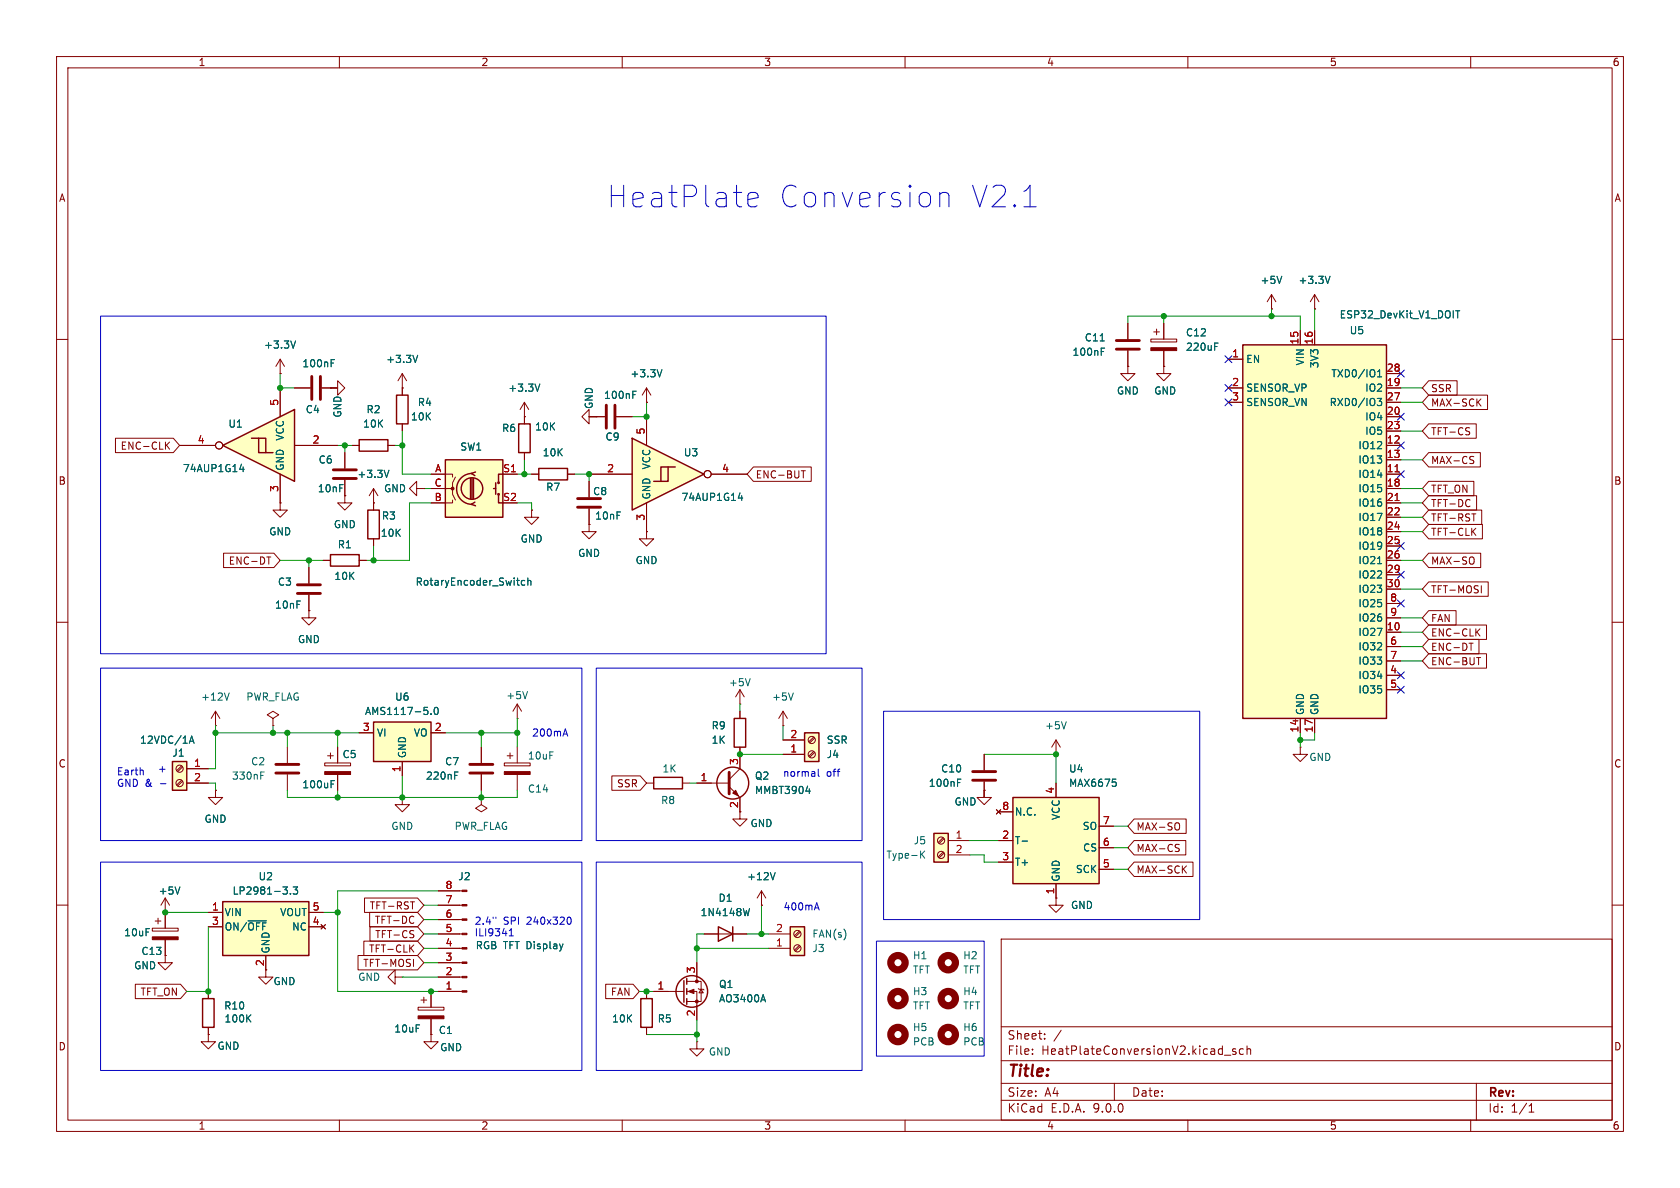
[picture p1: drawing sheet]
<svg xmlns="http://www.w3.org/2000/svg" width="297mm" height="210mm" viewBox="0 0 297 210" stroke-linecap="round" stroke-linejoin="round" font-family="sans-serif">
<g fill="none" stroke="#840000" stroke-width=".18">
<path d="M10 10h277v190h-277zM12 12h273v186h-273zM60 10v2M110 10v2M160 10v2M210 10v2M260 10v2M10 60h2M285 60h2M10 110h2M285 110h2M10 160h2"/>
<path d="M177 166h108v32h-108zM285 160h2M60 198v2M110 198v2M160 198v2M177 194.5h108M177 191.5h108M177 187.5h108M177 181.5h108M182.5 186.3v.1M182.5 185.5v.1M184.7 183.6v.1"/>
<path d="M184.7 182.8v.1M187.6 182.1l-1.3 2M197 191.5v3M210 198v2M216.5 186.5h1.1M218.5 185.5l-.4-.1-.2 .2 .1 .2 .5 .2v.3h-.6M219.8 185.5l-.4-.1-.3 .3v.4l.1 .2h.6M220.5 185.5l.2-.1 .3 .1 .1 .9M220.5 184.9v1.5M260 198v2M261 191.5v6.5M270.3 196.6h.9"/>
<path d="M270.3 195.5l.4-.4v1.5"/>
</g>
<path d="M179.1 141h15.2v15.2h-15.2z" fill="#ffffc2"/>
<path d="M115.6 137.4h5v2h-5zM129.8 127h2v5.1h-2zM179.1 141h15.2v15.2h-15.2z" fill="none" stroke="#840000" stroke-width=".25"/>
<g fill="none" stroke="#840000" stroke-width=".18">
<path d="M54.6 108v1.2h-1.3l1.3 1.3 1.3-1.3h-1.3M54.6 108h.1M54.6 100.3v2.8M54.6 105.2v2.8M50.8 132.1v2.8M50.8 136.9v2.8M57.4 134.9h4.6v.5h-4.6zM57.9 133.6h1M58.4 133.1v1M59.7 132.1v2.8M59.7 136.9v2.8M85.1 132.1v2.8"/>
<path d="M85.1 136.9v2.8M91.4 127h.1M91.4 124.5l-.7 1.2M91.4 124.5l.8 1.2M91.4 124.5v2.5M114.3 138.4h1.3M120.6 138.4h1.3M130.8 125.7v1.3M130.8 132.1v1.3M186.7 133.4h.1M186.7 130.8v2.6M186.7 138.4v2.6"/>
<path d="M186.7 130.8l-.8 1.3M186.7 130.8l.8 1.3M229.9 132.1v1.3h1.2l-1.2 1.2-1.3-1.2h1.3M229.9 132.1h.1M85.1 141v1.2l1 .7-1 .6-1-.6 1-.7M85.1 141h.1M134.6 157.5l-.7 1.3M134.6 157.5l.8 1.3M134.6 157.5v2.5M176.1 143.1l.8 .8M176.5 143.5h2.6M176.5 148.6h2.6"/>
<path d="M176.5 152.4h2.6M176.9 143.1l-.8 .8M186.7 158.8v1.2h1.3l-1.3 1.3-1.3-1.3h1.3M186.7 158.8h.1M186.7 156.2v2.6M194.3 146.1h2.5M194.3 149.9h2.5M194.3 153.7h2.5M134.6 160h.1"/>
</g>
<path d="M46.1 137.1h.4M46.1 136.5h.6M58.5 138.6h.5M58.5 138h.6M80.4 137.1h.4M80.4 136.5h.6M93.3 122.2l-.5 1.3M188.5 127.6l-.4 1.2M196.7 137.7h.6M197.1 138.2l.2 .3v.3l-.2 .2M137 154.2l-.4 1.3M180.7 148.7h1" fill="none" stroke="#006464" stroke-width=".18"/>
<g fill="none" stroke="#840000" stroke-width="1.3">
<circle cx="158.7" cy="170.2" r="1.27"/>
<circle cx="158.7" cy="176.5" r="1.27"/>
<circle cx="167.6" cy="176.5" r="1.27"/>
<circle cx="167.6" cy="170.2" r="1.27"/>
<circle cx="158.7" cy="182.9" r="1.27"/>
<circle cx="167.6" cy="182.9" r="1.27"/>
</g>
<path d="M57.4 136.4h4.6v.5h-4.6z" fill="#840000" stroke="#840000" stroke-width=".18"/>
<path d="M52.6 103.4h4M52.6 104.9h4M48.8 135.1h4M48.8 136.7h4M83.1 135.1h4M83.1 136.7h4" fill="none" stroke="#840000" stroke-width=".51"/>
<path d="M66 127.6h10.2v7h-10.2z" fill="#ffffc2"/>
<path d="M66 127.6h10.2v7h-10.2z" fill="none" stroke="#840000" stroke-width=".25"/>
<path d="M199.4 57.2v2.7M199.4 64.8v1.2h1.3l-1.3 1.3-1.3-1.3h1.3M199.4 64.8h.1M199.4 62v2.8M63.5 129.5h2.5M71.1 134.6v2.6M76.2 129.5h2.5" fill="none" stroke="#840000" stroke-width=".18"/>
<path d="M194.5 60.3h.7M194.7 62.1h.4M194.7 61.5h.6M76.2 126.2v.1M76.9 125.1l.1-.1a.68 .68 0 0 1 .5 .7 .68 .68 0 0 1-.5 .6 .84 .84 0 0 1-.1-1.2z" fill="none" stroke="#006464" stroke-width=".18"/>
<path d="M197.4 60.2h4M197.4 61.7h4" fill="none" stroke="#840000" stroke-width=".51"/>
<path d="M165.1 147.3h2.5v5.1h-2.5z" fill="#ffffc2"/>
<path d="M165.1 147.3h2.5v5.1h-2.5z" fill="none" stroke="#840000" stroke-width=".25"/>
<g fill="none" stroke="#840000" stroke-width=".18">
<path d="M203.5 59.9h4.5v.6h-4.5zM204 58.7h1M204.5 58.2v1M205.7 57.2v2.7M49.5 66h.1M49.5 63.5l-.7 1.3M49.5 63.5l.8 1.3M49.5 63.5v2.5M105.4 73.7h-1.3v1.2l-1.2-1.2 1.2-1.3v1.3h2.8M105.4 73.7h.1M109 73.7h2.8M114.3 71.1h.1"/>
<path d="M114.3 68.6l.8 1.3M114.3 68.6l-.8 1.3M114.3 68.6v2.5M205.7 64.8v1.2h1.3l-1.3 1.3-1.2-1.3h1.2M205.7 64.8h.1M205.7 62v2.8M49.5 88.9v1.3h-1.2l1.2 1.2 1.3-1.2h-1.3M49.5 88.9h.1M94 90.2v1.2h1.2l-1.2 1.3-1.3-1.3h1.3M94 90.2h.1M104.1 85.1v2.8M104.1 89.9v2.8"/>
<path d="M130.8 124.5h.1M130.8 121.9l-.8 1.3M130.8 121.9l.8 1.3M130.8 121.9v2.6M138.4 128.3h.1M138.4 125.7l-.7 1.3M138.4 125.7l.8 1.3M138.4 125.7v2.6M174 138.2v2.8h-1.3l1.3 1.2 1.3-1.2h-1.3v-1.3M174 139.7h.1M174 133.4v2.7M130.8 143.5v1.3h1.3l-1.3 1.3-1.3-1.3h1.3"/>
<path d="M166.7 148.1l-.8 .8M166.7 150.6l-.8 .9M166.9 148.3l-.9 .8M166.9 150.8l-.9 .8M167.6 148.6h3.8M167.6 151.1h3.8"/>
<circle cx="166.4" cy="151.1" r=".63"/>
<circle cx="166.4" cy="148.6" r=".63"/>
</g>
<path d="M52.3 60.3l-.5 1.2M111.9 69.8h.4M111.9 69.2h.6M117 65.3l-.4 1.3M214.7 61.3h.5M214.7 60.7h.6M132.6 120l-.4 1.2M140.2 122.5l-.4 1.3M169.3 138.3h.4M169.3 137.7h.6M162.9 151l.6 .7M163.5 150.4l-.7 .8" fill="none" stroke="#006464" stroke-width=".18"/>
<path d="M107.2 71.6v4.1M108.7 71.6v4.1M102.1 88.1h4.1M102.1 89.7h4.1M172 136.4h4M172 137.9h4" fill="none" stroke="#840000" stroke-width=".51"/>
<path d="M203.5 61.5h4.5v.5h-4.5z" fill="#840000" stroke="#840000" stroke-width=".18"/>
<path d="M139.7 163.8h2.5v5.1h-2.5z" fill="#ffffc2"/>
<path d="M139.7 163.8h2.5v5.1h-2.5z" fill="none" stroke="#840000" stroke-width=".25"/>
<g fill="none" stroke="#840000" stroke-width=".18">
<path d="M135.9 167.6h3.8M135.9 165.1h3.8M141.3 167.1l-.9 .9M141.3 164.6l-.9 .8M141.5 167.3l-.9 .8M141.5 164.8l-.9 .8"/>
<circle cx="141" cy="167.6" r=".63"/>
<circle cx="141" cy="165.1" r=".63"/>
</g>
<path d="M39.4 78.7l12.7-6.3v12.7z" fill="#ffffc2"/>
<path d="M39.4 78.7l12.7-6.3v12.7zM44.4 77.5h2.6v2.5M45.7 77.5v2.5h2.6M91.7 74.9h2v5.1h-2z" fill="none" stroke="#840000" stroke-width=".25"/>
<g fill="none" stroke="#840000" stroke-width=".18">
<path d="M31.7 78.7h6.4M49.5 68.6v5.1M52.1 78.7h7.6M92.7 73.7v1.2M49.5 83.8v5.1M92.7 80v1.3M104.1 92.7v1.3h-1.2l1.2 1.3 1.3-1.3h-1.3M104.1 92.7h.1M38.1 128.3h.1M38.1 125.7l-.8 1.3M38.1 125.7l.8 1.3M38.1 125.7v2.6"/>
<circle cx="38.7" cy="78.7" r=".63"/>
</g>
<path d="M42.4 83h.8M43 82.5v.9M40.5 122.5l-.4 1.3" fill="none" stroke="#006464" stroke-width=".18"/>
<path d="M219.7 61h25.4v66h-25.4z" fill="#ffffc2"/>
<path d="M219.7 61h25.4v66h-25.4zM95.2 82.8h5.1v2h-5.1z" fill="none" stroke="#840000" stroke-width=".25"/>
<g fill="none" stroke="#840000" stroke-width=".18">
<path d="M229.9 58.4v2.6M232.4 58.4v2.6M217.2 63.5h2.5M217.2 68.6h2.5M217.2 71.1h2.5M245.1 68.6h2.5M245.1 71.1h2.5M245.1 66h2.5M245.1 73.7h2.5M245.1 76.2h2.5M245.1 78.7h2.5M94 83.8h1.2"/>
<path d="M100.3 83.8h1.3M245.1 81.3h2.5M245.1 83.8h2.5M245.1 86.4h2.5M245.1 88.9h2.5M245.1 91.4h2.5M245.1 94h2.5M245.1 96.5h2.5M245.1 99.1h2.5M245.1 101.6h2.5M245.1 104.1h2.5M245.1 106.7h2.5"/>
<path d="M245.1 109.2h2.5M245.1 111.8h2.5M245.1 114.3h2.5M245.1 116.8h2.5M245.1 119.4h2.5M229.9 127v2.5M232.4 127v2.5M245.1 121.9h2.5"/>
</g>
<path d="M257.3 54.9h.8M257.7 54.9v1.3M243.5 70.4h.8l-.5 .5 .4 .1v.6l-.2 .1-.5-.1M243.5 66.6h.8M243.5 65.7l.4-.4v1.3M243.5 99.6h.8" fill="none" stroke="#006464" stroke-width=".18"/>
<path d="M246.6 83.4h.7M246.6 88.5h.7" fill="none" stroke="#a90000" stroke-width=".18"/>
<path d="M78.7 81.3h10.2v10.1h-10.2z" fill="#ffffc2"/>
<g fill="none" stroke="#840000" stroke-width=".25">
<path d="M78.7 81.3h10.2v10.1h-10.2zM83.2 84.6v3.5M83.4 83.7a2.73 2.73 0 0 0-2.7 2.7 2.73 2.73 0 0 0 2.7 2.8M83.4 84.6v3.5M83.7 84.6v3.5M83.9 88.8l-.6 .4 .8 .2M84.1 83.4l-.8 .3 .6 .4M87.2 86.4h.4M87.6 85.3v2.1M88.1 87.4v1.5h.8M88.9 83.8h-.8v1.5M113.3 176.5h2v5.1h-2z"/>
<circle cx="83.4" cy="86.4" r="1.9"/>
<circle cx="88.1" cy="87.4" r=".13"/>
<circle cx="88.1" cy="85.3" r=".13"/>
</g>
<path d="M76.2 83.8h3.8v.5M76.2 86.4h3.8v1l.5 1M80 88.4v.5h-3.8M80.5 84.3l-.5 1v1.1h-.5M88.9 83.8h2.5M114.3 175.3v1.2M114.3 181.6v1.3" fill="none" stroke="#840000" stroke-width=".18"/>
<circle cx="80" cy="86.4" r=".25" fill="#840000" stroke="#840000" stroke-width=".18"/>
<path d="M92.8 102.7l-.4-.1-.2 .2 .1 .6h.5M93.3 102.7l.2-.1 .3 .1 .1 .7M93.3 102.2v1.2" fill="none" stroke="#006464" stroke-width=".18"/>
<path d="M142.2 129.5h2.6v5.1h-2.6z" fill="#ffffc2"/>
<path d="M142.2 129.5h2.6v5.1h-2.6zM127 163.8l2.5 1.3-2.5 1.3zM129.5 163.8v2.6" fill="none" stroke="#840000" stroke-width=".25"/>
<g fill="none" stroke="#840000" stroke-width=".18">
<path d="M224.8 54.6h.1M224.8 52.1l-.8 1.2M224.8 52.1l.8 1.2M224.8 52.1v2.5M232.4 54.6h.1M232.4 52.1l-.8 1.2M232.4 52.1l.8 1.2M232.4 52.1v2.5M138.4 133.4h3.8M138.4 130.8h3.8M143.8 132.8l-.8 .9M143.8 130.3l-.8 .8"/>
<path d="M144 133l-.8 .9M144 130.5l-.8 .8M71.1 141v1.2h1.3l-1.3 1.3-1.3-1.3h1.3M71.1 141h.1M124.5 165.1h7.6"/>
<circle cx="143.5" cy="130.8" r=".63"/>
<circle cx="143.5" cy="133.3" r=".63"/>
</g>
<path d="M226.6 48.8l-.4 1.3M235.1 48.8l-.4 1.3M132.5 160.6l-.3 1.3" fill="none" stroke="#006464" stroke-width=".18"/>
<path d="M30.5 134.6h2.5v5.1h-2.5z" fill="#ffffc2"/>
<g fill="none" stroke="#840000" stroke-width=".25">
<path d="M63.5 77.7h5.1v2.1h-5.1zM70.1 69.9h2v5h-2zM58.4 98h5.1v2.1h-5.1zM65 90.2h2.1v5.1h-2.1zM30.5 134.6h2.5v5.1h-2.5zM120.9 173.4v3.8M121.4 173v1M121.4 174.8v1M121.4 176.5v1"/>
<circle cx="129.5" cy="138.4" r="2.82"/>
<circle cx="122.3" cy="175.3" r="2.79"/>
</g>
<g fill="none" stroke="#840000" stroke-width=".18">
<path d="M52.1 68.6h2.8M56.9 68.6h2.8v1.3l1.3-1.3-1.3-1.3v1.3h-1.3M58.4 68.6h.1M62.2 78.7h1.3M68.6 78.7h1.2M71.1 68.6h.1M71.1 66v3.9M71.1 74.9v1.3M71.1 66l-.7 1.3M71.1 66l.8 1.3M92.7 73.7h.1M92.7 71.1l-.8 1.3"/>
<path d="M92.7 71.1l.8 1.3M92.7 71.1v2.6M57.1 99.1h1.3M61 87.6v1.3h-1.3l1.3 1.3 1.2-1.3h-1.2M61 87.6h.1M61 80v2.8M61 84.8v2.8M63.5 99.1h1.3M66 88.9h.1M66 86.4l-.7 1.2M66 86.4l.8 1.2M66 86.4v3.8"/>
<path d="M66 95.3v1.2M73.7 86.4v-1.3l-1.3 1.3 1.3 1.2v-1.2h1.2M74.9 86.4h.1M114.3 94v1.3h1.3l-1.3 1.2-1.3-1.2h1.3M114.3 94h.1M32.1 135.4l-.9 .8M32.1 137.9l-.9 .9M32.3 135.6l-.9 .8M32.3 138.1l-.9 .8M33 135.9h3.8M33 138.4h3.8M38.1 139.7v1.3h1.3l-1.3 1.2-1.3-1.2h1.3"/>
<path d="M38.1 139.7h.1M89.2 134.9h4.5v.5h-4.5zM89.7 133.6h1M90.2 133.1v1M91.4 132.1v2.8M91.4 136.9v2.8M123.2 138.4h5.7M128.9 139.1l1.9 1.9v2.5M130.8 133.4v2.5l-1.9 1.9M115.6 175.3h5.3M121.4 173.5h2.6v3.5h-2.6M121.4 175.3h1.8v5"/>
<path d="M123.2 170.2v3.3M123.4 174.8l.2 .1h.7l.2 .1M124 174.9l.3 .6h-.7zM123.2 184.2v1.2h1.3l-1.3 1.3-1.3-1.3h1.3M123.2 184.2h.1"/>
<circle cx="31.7" cy="135.9" r=".63"/>
<circle cx="31.7" cy="138.4" r=".63"/>
</g>
<path d="M58.5 64.2h.5M58.5 63.6h.6M73.8 62.8l-.4 1.3M95.4 67.9l-.4 1.3M68.8 83.1l-.5 1.3M33.5 131.4l.4-1.3 .4 1.3M33.6 131h.6M142.5 139.9h.8M143.1 139.4v.9M134.9 175.8l.4 1.3" fill="none" stroke="#006464" stroke-width=".18"/>
<path d="M55.1 66.5v4.1M56.6 66.5v4.1M58.9 83.1h4.1M58.9 84.6h4.1M128.9 136.5v3.8" fill="none" stroke="#840000" stroke-width=".51"/>
<g fill="#840000" stroke="#840000" stroke-width=".18">
<path d="M129.5 140.2l.5-.5 .6 1z"/>
<path d="M121.7 175.3l1-.4v.7z"/>
<path d="M89.2 136.4h4.5v.5h-4.5z"/>
<circle cx="123.2" cy="173.5" r=".25"/>
<circle cx="123.2" cy="177" r=".25"/>
</g>
<path d="M111.8 77.5l12.7 6.3-12.7 6.4z" fill="#ffffc2"/>
<path d="M111.8 77.5l12.7 6.3-12.7 6.4zM118.1 82.6v2.5h-2.5M119.4 82.6h-2.6v2.5M35.8 176.5h2v5.1h-2z" fill="none" stroke="#840000" stroke-width=".25"/>
<g fill="none" stroke="#840000" stroke-width=".18">
<path d="M114.3 73.7v5M104.1 83.8h7.7M114.3 88.9v5.1M125.7 83.8h6.4M29.2 158.8l-.8 1.2M29.2 158.8l.8 1.2M29.2 158.8v5.3M77.5 157.5h4.2M26.9 164.1h4.6v.5h-4.6zM27.4 162.8h1M27.9 162.3v1M29.2 161.3h.1"/>
<path d="M29.2 168.9v1.3h1.3l-1.3 1.3-1.3-1.3h1.3M29.2 168.9h.1M29.2 166.1v2.8M36.8 175.3v1.2M47 171.5v1.2h1.3l-1.3 1.3-1.3-1.3h1.3M69.8 172.7v-1.2l-1.2 1.2 1.2 1.3v-1.3h1.3M71.1 172.7h.1M73.9 178.1h4.6v.5h-4.6zM74.4 176.8h1M74.9 176.3v1M76.2 175.3v2.8M77.5 175.3h4.2"/>
<path d="M77.5 172.7h4.2M77.5 170.2h4.2M77.5 167.6h4.2M77.5 165.1h4.2M77.5 162.6h4.2M77.5 160h4.2M36.8 182.9v1.3h1.3l-1.3 1.2-1.2-1.2h1.2M36.8 182.9h.1M36.8 181.6v1.3M76.2 182.9v1.3h1.3l-1.3 1.2-1.3-1.2h1.3M76.2 182.9h.1M76.2 180.1v2.8"/>
<circle cx="125.1" cy="83.8" r=".63"/>
</g>
<path d="M130.5 88h.8M131.1 87.6v.9M31.8 156.8l-.4 1.3M43.8 179.9l.6 .8M44.4 179.4l-.8 .7" fill="none" stroke="#006464" stroke-width=".18"/>
<g fill="#840000" stroke="#840000" stroke-width=".18">
<path d="M26.9 165.6h4.6v.5h-4.6z"/>
<path d="M73.9 179.6h4.6v.5h-4.6z"/>
<path d="M81.7 175.1h.8v.3h-.8z"/>
<path d="M81.7 172.6h.8v.2h-.8z"/>
<path d="M81.7 170.1h.8v.2h-.8z"/>
<path d="M81.7 167.5h.8v.3h-.8z"/>
<path d="M81.7 165h.8v.2h-.8z"/>
<path d="M81.7 162.4h.8v.3h-.8z"/>
<path d="M81.7 159.9h.8v.2h-.8z"/>
<path d="M81.7 157.4h.8v.2h-.8z"/>
</g>
<path d="M39.4 159.4h15.2v9.5h-15.2z" fill="#ffffc2"/>
<path d="M39.4 159.4h15.2v9.5h-15.2z" fill="none" stroke="#840000" stroke-width=".25"/>
<g fill="none" stroke="#840000" stroke-width=".18">
<path d="M199.4 57.2v2.7M205.7 57.2v2.7M224.8 54.6h.1M229.9 58.4v2.6M232.4 54.6h.1M232.4 58.4v2.6M20.4 77.5h10.2l1.1 1.2-1.1 1.3h-10.2zM29.4 78.7l.6 .7M30 78.1l-.7 .8M31.7 78.7h6.4M49.5 66h.1M49.5 68.6v5.1"/>
<path d="M52.1 68.6h2.8M52.1 78.7h7.6M56.9 68.6h2.8M58.4 68.6h.1M62.2 78.7h1.3M68.6 78.7h1.2M71.1 68.6h.1M71.1 68.6v1.3M71.1 74.9v1.3M92.7 73.7h.1M92.7 73.7v1.2M104.1 73.7h2.8"/>
<path d="M105.4 73.7h.1M109 73.7h2.8M114.3 71.1h.1M114.3 73.7v5M199.4 64.8h.1M199.4 62v2.8M205.7 64.8h.1M205.7 62v2.8M217.2 63.5h2.5M217.2 68.6h2.5M217.2 71.1h2.5M245.1 68.6h2.5"/>
<path d="M245.1 71.1h2.5M245.1 66h2.5M245.1 73.7h2.5M245.1 76.2h2.5M245.1 78.7h2.5M252.6 67.3h5v2.6h-5l-1.1-1.3zM252.6 69.8h10.4v2.6h-10.4l-1.1-1.3zM252.6 74.9h8.4v2.6h-8.4l-1.1-1.3zM259.6 75.6l.2 .1M259.7 76.3l.1 .2-.1 .3M261.3 71.1l.5 .7M261.8 70.5l-.7 .7"/>
<path d="M39.5 97.8h8.9l1.1 1.3-1.1 1.2h-8.9zM47.2 98.5h.7M49.5 88.9h.1M49.5 83.8v5.1M57.1 99.1h1.3M61 87.6h.1M61 80v2.8M61 84.8v2.8M63.5 99.1h1.3M66 88.9h.1M66 88.9v1.3M66 95.3v1.2"/>
<path d="M74.9 86.4h.1M76.2 83.8h2.5M76.2 86.4h2.5M76.2 88.9h2.5M88.9 83.8h2.5M92.7 80v1.3M94 90.2h.1M94 83.8h1.2M100.3 83.8h1.3M104.1 92.7h.1M104.1 83.8h7.7M104.1 85.1v2.8"/>
<path d="M104.1 89.9v2.8M114.3 94h.1M114.3 88.9v5.1M125.7 83.8h6.4M133.2 82.5h10.2v2.6h-10.2l-1.1-1.3zM141.7 83.2h.7M142 83.2v1.3M245.1 81.3h2.5M245.1 83.8h2.5M245.1 86.4h2.5M245.1 88.9h2.5M245.1 91.4h2.5"/>
<path d="M245.1 94h2.5M245.1 96.5h2.5M245.1 99.1h2.5M252.6 97.8h9.2v2.5h-9.2l-1.1-1.2zM252.6 80h9.1v2.6h-9.1l-1.1-1.3zM252.6 92.7h9.5v2.6h-9.5l-1.1-1.3zM252.6 90.2h9.3v2.5h-9.3l-1.1-1.3zM252.6 87.6h8.4v2.6h-8.4l-1.1-1.3zM252.6 85.1h8v2.5h-8l-1.1-1.2zM259.6 88.3l.3 .1M259.9 89.4l-.3 .2M260.1 81.3l.3 .1 .1 .3-.2 .3h-.3"/>
<path d="M260.1 80.7h.4M260.2 90.8h.7M260.3 98.5h.1a.81 .81 0 0 1-.1 1.2M260.4 93.9l.5 .8M260.9 93.4l-.7 .7M54.6 108h.1M54.6 100.3v2.8M54.6 105.2v2.8M245.1 101.6h2.5M245.1 104.1h2.5M245.1 106.7h2.5M245.1 109.2h2.5"/>
<path d="M245.1 111.8h2.5M245.1 114.3h2.5M245.1 116.8h2.5M245.1 119.4h2.5M252.6 102.9h10.5v2.5h-10.5l-1.1-1.3zM252.6 110.5h10.2v2.5h-10.2l-1.1-1.2zM252.6 107.9h4.8v2.6h-4.8l-1.1-1.3zM252.6 115.6h10.2v2.5h-10.2l-1.1-1.3zM252.6 113h8.9v2.6h-8.9l-1.1-1.3zM259.7 113.7h.7M261 116.2h.8M261.1 111.7l.5 .7"/>
<path d="M261.4 116.2v1.3M261.6 111.2l-.7 .7M261.9 103.5v1.3M33 138.4h3.8M33 135.9h3.8M38.1 139.7h.1M48.3 127l1-.6-1-.7-1.1 .7 1.1 .6v1.3M48.3 128.3h.1M59.7 132.1v2.8M59.7 136.9v2.8M63.5 129.5h2.5M71.1 134.6v2.6"/>
<path d="M76.2 129.5h2.5M85.1 132.1v2.8M85.1 136.9v2.8M108.2 137.2h5l1.1 1.2-1.1 1.3h-5zM123.2 138.4h2.5M130.8 125.7v1.3M130.8 132.1v3.8M138.4 133.4h3.8M138.4 130.8h3.8M174 139.7h.1M174 133.4v2.7M174 138.2v2.8"/>
<path d="M186.7 138.4v2.6M229.9 127v2.5M232.4 127v2.5M245.1 121.9h2.5M64.4 158.7h9.4l1.1 1.3-1.1 1.3h-9.4zM72.6 159.4h.7M77.5 157.5h3.8M130.8 141v2.5M176.1 143.1l.8 .8M176.5 143.5h2.6M176.5 148.6h2.6M176.5 152.4h2.6"/>
<path d="M176.9 143.1l-.8 .8M186.7 158.8h.1M186.7 156.2v2.6M194.3 146.1h2.5M194.3 149.9h2.5M194.3 153.7h2.5M200.5 152.4h10.4v2.5h-10.4l-1.1-1.2zM200.5 148.6h9.1v2.5h-9.1l-1.1-1.2zM200.5 144.8h9.2v2.5h-9.2l-1.1-1.2zM208 149.9l.4 .1 .1 .3-.3 .2h-.3M208 149.3h.5M208.2 145.5h.2a.81 .81 0 0 1-.2 1.2"/>
<path d="M209.2 153.6l.5 .7M209.7 153.1l-.7 .7M23.9 174h8l1.1 1.3-1.1 1.2h-8zM29.2 161.3h.1M29.2 168.9h.1M29.2 161.3v2.8M29.2 166.1v2.8M36.8 161.3h2.6M36.8 163.8h2.6M36.8 175.3v1.2M47 168.9v2.6M54.6 161.3h2.5"/>
<path d="M54.6 163.8h2.5M56.8 163.4l.7 .8M57.5 163.4l-.7 .8M63.3 168.9h10.5l1.1 1.3-1.1 1.3h-10.5zM64.3 166.4h9.5l1.1 1.2-1.1 1.3h-9.5zM65.3 161.3h8.5l1.1 1.3-1.1 1.2h-8.5zM65.4 163.8h8.4l1.1 1.3-1.1 1.3h-8.4zM72.6 167.6l.6 .7M72.9 162l.3 .1M73 164.5l.2 .1M73 165.2l.2 .2-.2 .3M73.1 169.6v1.3"/>
<path d="M73.2 167l-.8 .8M73.2 163.1l-.3 .1M76.2 175.3v2.8M77.5 175.3h3.8M77.5 165.1h3.8M77.5 172.7h3.8M77.5 170.2h3.8M77.5 167.6h3.8M77.5 162.6h3.8M77.5 160h3.8M107.1 174h4.8l1.1 1.3-1.1 1.2h-4.8zM114.3 175.3v1.2"/>
<path d="M115.6 175.3h2.5M123.2 170.2v2.5M123.2 177.8v2.5M124.5 165.1h2.5M129.5 165.1h2.6M134.6 160h.1M36.8 182.9h.1M36.8 181.6v1.3M76.2 182.9h.1M76.2 180.1v2.8M114.3 181.6v1.3"/>
<circle cx="38.7" cy="78.7" r=".63"/>
<circle cx="125.1" cy="83.8" r=".63"/>
</g>
<g fill="none" stroke="#006464" stroke-width=".18">
<path d="M226.6 48.8l-.4 1.3M235.1 48.8l-.4 1.3M257.3 54.9h.8M257.7 54.9v1.3M52.3 60.3l-.5 1.2M58.5 64.2h.5M58.5 63.6h.6M73.8 62.8l-.4 1.3M95.4 67.9l-.4 1.3M111.9 69.8h.4M111.9 69.2h.6M117 65.3l-.4 1.3"/>
<path d="M194.5 60.3h.7M194.7 62.1h.4M194.7 61.5h.6M214.7 61.3h.5M214.7 60.7h.6M243.5 70.4h.8l-.5 .5 .4 .1v.6l-.2 .1-.5-.1M243.5 66.6h.8M243.5 65.7l.4-.4v1.3M42.4 83h.8M43 82.5v.9M68.8 83.1l-.5 1.3M130.5 88h.8"/>
<path d="M131.1 87.6v.9M243.5 99.6h.8M92.8 102.7l-.4-.1-.2 .2 .1 .6h.5M93.3 102.7l.2-.1 .3 .1 .1 .7M93.3 102.2v1.2M33.5 131.4l.4-1.3 .4 1.3M33.6 131h.6M58.5 138.6h.5M58.5 138h.6M76.2 126.2v.1M76.9 125.1l.1-.1a.68 .68 0 0 1 .5 .7 .68 .68 0 0 1-.5 .6 .84 .84 0 0 1-.1-1.2zM80.4 137.1h.4"/>
<path d="M80.4 136.5h.6M142.5 139.9h.8M143.1 139.4v.9M169.3 137.7h.6M169.3 138.3h.4M196.7 137.7h.6M197.1 138.2l.2 .3v.3l-.2 .2M31.8 156.8l-.4 1.3M50 156.8h.8l-.4 .5M50.7 157.3l.1 .2-.1 .5M51.3 157.9v.2M51.8 156.8h.8l-.4 .5 .4 .1v.5l-.2 .2-.6-.2"/>
<path d="M137 154.2l-.4 1.3M180.7 148.7h1M43.8 179.9l.6 .8M43.8 162.8h3.3M44.4 179.4l-.8 .7M132.5 160.6l-.3 1.3M134.9 175.8l.4 1.3"/>
</g>
<g fill="none" stroke="#009600" stroke-width=".18">
<path d="M199.4 57.2v-1.3h30.5v2.5M205.7 55.9v1.3M224.8 54.6v1.3M232.4 54.6v3.8M49.5 66v2.6h2.6M58.4 68.6h1.3M59.7 78.7h2.5M61 78.7v1.3M69.8 78.7h1.3M71.1 76.2v7.6h5.1M104.1 73.7h1.3M114.3 71.1v2.6h-2.5"/>
<path d="M247.6 76.2h3.9M247.6 68.6h3.9M247.6 71.1h3.9M49.5 99.1h7.6M54.6 99.1v1.2M66 96.5v2.6M74.9 86.4h1.3M76.2 88.9h-3.8v10.2h-7.6M91.4 88.9h2.6v1.3M91.4 83.8h2.6M92.7 81.3v2.5M101.6 83.8h2.5v1.3"/>
<path d="M247.6 86.4h3.9M247.6 88.9h3.9M247.6 99.1h3.9M247.6 91.4h3.9M247.6 94h3.9M247.6 81.3h3.9M247.6 111.8h3.9M247.6 104.1h3.9M247.6 109.2h3.9M247.6 114.3h3.9M247.6 116.8h3.9M36.8 138.4h1.3v1.3"/>
<path d="M38.1 129.5h25.4M38.1 128.3v7.6h-1.3M48.3 128.3v1.2M50.8 139.7v1.3h40.6v-1.3M50.8 129.5v2.6M59.7 129.5v2.6M59.7 139.7v1.3M71.1 137.2v3.8M78.7 129.5h12.7M85.1 129.5v2.6M85.1 139.7v1.3M91.4 127v5.1"/>
<path d="M121.9 138.4h1.3M130.8 133.4h7.6M130.8 124.5v1.2M138.4 128.3v2.5M174 133.4h12.7v5M174 139.7v1.3M229.9 129.5v2.6M232.4 129.5v1.3h-2.5M77.5 157.5h-17.8v17.8h17.8M171.4 151.1h2.6v1.3h2.5M171.4 148.6h5.1M196.8 146.1h2.6"/>
<path d="M196.8 149.9h2.6M196.8 153.7h2.6M29.2 161.3h7.6M36.8 163.8v11.5h-3.8M57.1 161.3h2.6M71.1 172.7h6.4M74.9 167.6h2.6M74.9 165.1h2.6M74.9 170.2h2.6M74.9 160h2.6M74.9 162.6h2.6M113 175.3h2.6"/>
<path d="M123.2 167.6h12.7M124.5 165.1h-1.3v5.1M132.1 165.1h3.8M134.6 160v5.1M114.3 182.9h8.9M123.2 180.3v3.9"/>
</g>
<g fill="none" stroke="#000084" stroke-width=".18">
<path d="M216.6 62.9l1.2 1.2M216.6 68l1.2 1.2M216.6 70.5l1.2 1.2M217.8 62.9l-1.2 1.2M217.8 68l-1.2 1.2M217.8 70.5l-1.2 1.2M247 78.1l1.3 1.2M247 73.1l1.3 1.2M247 65.4l1.3 1.2M248.3 78.1l-1.3 1.2M248.3 73.1l-1.3 1.2M248.3 65.4l-1.3 1.2"/>
<path d="M247 83.2l1.3 1.2M247 95.9l1.3 1.2M248.3 83.2l-1.3 1.2M248.3 95.9l-1.3 1.2M247 106.1l1.3 1.2M247 101l1.3 1.2M247 118.8l1.3 1.2M248.3 106.1l-1.3 1.2M248.3 101l-1.3 1.2M248.3 118.8l-1.3 1.2M247 121.3l1.3 1.2M248.3 121.3l-1.3 1.2"/>
</g>
<g fill="none" stroke="#0000c2" stroke-width=".18">
<path d="M132.2 36l.2 .4 .4 .2h.7l.3-.2M132.2 34.6l.2-.4 .4-.2h.7l.3 .2 .2 .4v.3l-1.8 .4M166.1 34.4a.95 .95 0 0 1 1.7 .2v2M166.1 34v2.6M181 36.6h2.2M17.8 55.9h128.2v59.7h-128.2zM17.8 118.1h85.1v30.5h-85.1zM105.4 118.1h47v30.5h-47zM25.3 136.2v.8M99.6 129.8h.6M99.9 128.9l.5 1.2M144.7 136v1.1l.1 .1"/>
<path d="M156.2 125.7h55.9v36.9h-55.9zM17.8 152.4h85.1v36.8h-85.1zM105.4 152.4h47v36.8h-47zM144.4 159.6l.4 1.3M87.7 162.1v.3M90 165.4h.8M90 164.5l.4-.3v1.2M100.6 162.1a.68 .68 0 0 1 .4 .7 .68 .68 0 0 1-.4 .6M144.1 160.5h.6M154.9 166.4h19.1v20.3h-19.1z"/>
</g>
<path d="M246.6 83.4h.7M246.6 88.5h.7" fill="none" stroke="#a90000" stroke-width=".18"/>
<g fill="#009600" stroke="#009600" stroke-width=".18">
<circle cx="205.7" cy="55.9" r=".46"/>
<circle cx="92.7" cy="83.8" r=".46"/>
<circle cx="104.1" cy="83.8" r=".46"/>
<circle cx="186.7" cy="133.4" r=".46"/>
<circle cx="229.9" cy="130.8" r=".46"/>
<circle cx="224.8" cy="55.9" r=".46"/>
<circle cx="123.2" cy="167.6" r=".46"/>
<circle cx="76.2" cy="175.3" r=".46"/>
<circle cx="114.3" cy="175.3" r=".46"/>
<circle cx="123.2" cy="182.9" r=".46"/>
<circle cx="134.6" cy="165.1" r=".46"/>
<circle cx="130.8" cy="133.4" r=".46"/>
<circle cx="85.1" cy="141" r=".46"/>
<circle cx="85.1" cy="129.5" r=".46"/>
<circle cx="91.4" cy="129.5" r=".46"/>
<circle cx="71.1" cy="141" r=".46"/>
<circle cx="49.5" cy="68.6" r=".46"/>
<circle cx="61" cy="78.7" r=".46"/>
<circle cx="36.8" cy="175.3" r=".46"/>
<circle cx="59.7" cy="161.3" r=".46"/>
<circle cx="29.2" cy="161.3" r=".46"/>
<circle cx="48.3" cy="129.5" r=".46"/>
<circle cx="50.8" cy="129.5" r=".46"/>
<circle cx="59.7" cy="129.5" r=".46"/>
<circle cx="59.7" cy="141" r=".46"/>
<circle cx="38.1" cy="129.5" r=".46"/>
<circle cx="66" cy="99.1" r=".46"/>
<circle cx="54.6" cy="99.1" r=".46"/>
<circle cx="114.3" cy="73.7" r=".46"/>
<circle cx="71.1" cy="78.7" r=".46"/>
</g>
<g font-size="5.3" fill="#0000c2">
<text x="107.3" y="36.9">HeatPlate</text>
<text x="137.5" y="36.9">Conversion</text>
<text x="171.1" y="36.9">V2.1</text>
</g>
<text font-size="2.8" fill="#840000" x="178" y="190.9">Title:</text>
<g font-size="2.1" fill="#840000">
<text x="178" y="184">Sheet:</text>
<text x="178" y="186.7">File:</text>
<text x="184.1" y="186.7">HeatPlateConversionV2.kicad_sch</text>
<text x="178" y="196.9">KiCad</text>
<text x="178" y="194.1">Size:</text>
<text x="184.7" y="194.1">A4</text>
<text x="185.7" y="196.9">E.D.A.</text>
<text x="193.3" y="196.9">9.0.0</text>
<text x="200" y="194.1">Date:</text>
<text x="263" y="194.3">Rev:</text>
<text x="263" y="196.9">Id:</text>
<text x="267.1" y="196.9">1/1</text>
</g>
<g font-size="1.8" fill="#840000">
<text x="35" y="11.9">1</text>
<text x="85" y="11.9">2</text>
<text x="135" y="11.9">3</text>
<text x="185" y="11.9">4</text>
<text x="235" y="11.9">5</text>
<text x="285" y="11.9">6</text>
<text x="10.3" y="35.9">A</text>
<text x="285.3" y="35.9">A</text>
<text x="252.9" y="69.5">SSR</text>
<text x="252.9" y="72.1">MAX-SCK</text>
<text x="252.9" y="77.2">TFT-CS</text>
<text x="21.2" y="79.7">ENC-CLK</text>
<text x="252.9" y="82.2">MAX-CS</text>
<text x="10.3" y="85.9">B</text>
<text x="133.5" y="84.8">ENC-BUT</text>
<text x="252.9" y="89.9">TFT-DC</text>
<text x="252.9" y="87.3">TFT_ON</text>
<text x="285.3" y="85.9">B</text>
<text x="252.9" y="94.9">TFT-CLK</text>
<text x="252.9" y="92.4">TFT-RST</text>
<text x="40.3" y="100">ENC-DT</text>
<text x="252.9" y="100">MAX-SO</text>
<text x="252.9" y="105.1">TFT-MOSI</text>
<text x="252.9" y="112.7">ENC-CLK</text>
<text x="252.9" y="110.2">FAN</text>
<text x="252.9" y="117.8">ENC-BUT</text>
<text x="252.9" y="115.3">ENC-DT</text>
<text x="10.3" y="135.9">C</text>
<text x="285.3" y="135.9">C</text>
<text x="109" y="139.4">SSR</text>
<text x="130.6" y="142.9" transform="rotate(-90 130.6 142.9)">2</text>
<text x="200.8" y="147">MAX-SO</text>
<text x="200.8" y="154.6">MAX-SCK</text>
<text x="200.8" y="150.8">MAX-CS</text>
<text x="65.3" y="161">TFT-RST</text>
<text x="66.2" y="163.5">TFT-DC</text>
<text x="66.2" y="166.1">TFT-CS</text>
<text x="64.1" y="171.1">TFT-MOSI</text>
<text x="65.1" y="168.6">TFT-CLK</text>
<text x="24.7" y="176.2">TFT_ON</text>
<text x="107.9" y="176.2">FAN</text>
<text x="10.3" y="185.9">D</text>
<text x="285.3" y="185.9">D</text>
<text x="35" y="199.9">1</text>
<text x="85" y="199.9">2</text>
<text x="135" y="199.9">3</text>
<text x="185" y="199.9">4</text>
<text x="235" y="199.9">5</text>
<text x="285" y="199.9">6</text>
</g>
<g font-size="1.8" fill="#006464">
<text x="222.8" y="50.4">+5V</text>
<text x="229.5" y="50.4">+3.3V</text>
<text x="209.6" y="59.7">C12</text>
<text x="236.7" y="56.5">ESP32_DevKit_V1_DOIT</text>
<text x="238.5" y="59.3">U5</text>
<text x="46.6" y="61.8">+3.3V</text>
<text x="53.4" y="65.1">100nF</text>
<text x="68.2" y="64.4">+3.3V</text>
<text x="189.5" y="63.1">100nF</text>
<text x="191.7" y="60.6">C11</text>
<text x="209.6" y="62.2">220uF</text>
<text x="220.2" y="64.4">EN</text>
<text x="230.7" y="64.7" transform="rotate(-90 230.7 64.7)">VIN</text>
<text x="233.3" y="65.2" transform="rotate(-90 233.3 65.2)">3V3</text>
<text x="73.8" y="72">R4</text>
<text x="89.8" y="69.4">+3.3V</text>
<text x="106.7" y="70.7">100nF</text>
<text x="111.4" y="66.9">+3.3V</text>
<text x="197.4" y="70">GND</text>
<text x="204" y="70">GND</text>
<text x="220.2" y="69.4">SENSOR_VP</text>
<text x="220.2" y="72">SENSOR_VN</text>
<text x="235" y="72">RXD0/IO3</text>
<text x="235.3" y="66.9">TXD0/IO1</text>
<text x="241.3" y="69.4">IO2</text>
<text x="40.3" y="75.8">U1</text>
<text x="50.4" y="78" transform="rotate(-90 50.4 78)">VCC</text>
<text x="53.9" y="73.3">C4</text>
<text x="60.6" y="73.9" transform="rotate(-90 60.6 73.9)">GND</text>
<text x="64.1" y="75.8">10K</text>
<text x="64.7" y="73.3">R2</text>
<text x="72.6" y="74.5">10K</text>
<text x="88.7" y="76.6">R6</text>
<text x="94.5" y="76.3">10K</text>
<text x="105" y="72.4" transform="rotate(-90 105 72.4)">GND</text>
<text x="241.3" y="74.5">IO4</text>
<text x="241.3" y="77.1">IO5</text>
<text x="32.2" y="83.7">74AUP1G14</text>
<text x="50.4" y="83.3" transform="rotate(-90 50.4 83.3)">GND</text>
<text x="56.2" y="82.1">C6</text>
<text x="81.3" y="79.9">SW1</text>
<text x="95.8" y="80.9">10K</text>
<text x="106.9" y="78.1">C9</text>
<text x="115.2" y="83.1" transform="rotate(-90 115.2 83.1)">VCC</text>
<text x="120.8" y="80.9">U3</text>
<text x="240" y="79.6">IO12</text>
<text x="240" y="82.1">IO13</text>
<text x="56.1" y="87.2">10nF</text>
<text x="63.1" y="84.7">+3.3V</text>
<text x="67.8" y="87.2">GND</text>
<text x="96.4" y="87">R7</text>
<text x="104.7" y="87.7">C8</text>
<text x="115.2" y="88.4" transform="rotate(-90 115.2 88.4)">GND</text>
<text x="120.4" y="88.7">74AUP1G14</text>
<text x="240" y="84.7">IO14</text>
<text x="240" y="87.2">IO15</text>
<text x="240" y="89.8">IO16</text>
<text x="47.5" y="94.8">GND</text>
<text x="58.9" y="93.6">GND</text>
<text x="67.2" y="95.1">10K</text>
<text x="67.4" y="92">R3</text>
<text x="105.1" y="92">10nF</text>
<text x="240" y="92.3">IO17</text>
<text x="240" y="94.8">IO18</text>
<text x="59.6" y="97.1">R1</text>
<text x="91.9" y="96.1">GND</text>
<text x="102.1" y="98.7">GND</text>
<text x="112.3" y="99.9">GND</text>
<text x="240" y="97.4">IO19</text>
<text x="240" y="99.9">IO21</text>
<text x="48.5" y="107.8">10nF</text>
<text x="49" y="103.7">C3</text>
<text x="59" y="102.7">10K</text>
<text x="73.4" y="103.7">RotaryEncoder_Switch</text>
<text x="240" y="102.5">IO22</text>
<text x="240" y="105">IO23</text>
<text x="240" y="107.5">IO25</text>
<text x="52.6" y="113.9">GND</text>
<text x="240" y="110.1">IO26</text>
<text x="240" y="112.6">IO27</text>
<text x="240" y="115.2">IO32</text>
<text x="240" y="117.7">IO33</text>
<text x="35.5" y="124.1">+12V</text>
<text x="43.4" y="124.1">PWR_FLAG</text>
<text x="69.7" y="124.1">U6</text>
<text x="89.4" y="123.8">+5V</text>
<text x="128.8" y="121.5">+5V</text>
<text x="136.4" y="124.1">+5V</text>
<text x="240" y="120.2">IO34</text>
<text x="240" y="122.8">IO35</text>
<text x="24.7" y="131.7">12VDC/1A</text>
<text x="64.4" y="126.6">AMS1117-5.0</text>
<text x="66.5" y="130.4">VI</text>
<text x="73.1" y="130.4">VO</text>
<text x="125.7" y="129.1">R9</text>
<text x="125.7" y="131.7">1K</text>
<text x="146.1" y="131.7">SSR</text>
<text x="184.7" y="129.1">+5V</text>
<text x="230.7" y="126.5" transform="rotate(-90 230.7 126.5)">GND</text>
<text x="233.3" y="126.5" transform="rotate(-90 233.3 126.5)">GND</text>
<text x="30.4" y="134">J1</text>
<text x="44.3" y="135.5">C2</text>
<text x="60.5" y="134.2">C5</text>
<text x="72" y="134.1" transform="rotate(-90 72 134.1)">GND</text>
<text x="78.6" y="135.5">C7</text>
<text x="93.2" y="134.5">10uF</text>
<text x="117" y="136.8">1K</text>
<text x="146.1" y="134.2">J4</text>
<text x="166.3" y="136.8">C10</text>
<text x="188.9" y="136.8">U4</text>
<text x="231.4" y="134.7">GND</text>
<text x="40.9" y="138">330nF</text>
<text x="53.3" y="139.5">100uF</text>
<text x="75.2" y="138">220nF</text>
<text x="93.2" y="140.3">C14</text>
<text x="116.8" y="142.3">R8</text>
<text x="133.4" y="138">Q2</text>
<text x="133.4" y="140.6">MMBT3904</text>
<text x="164.1" y="139.3">100nF</text>
<text x="168.7" y="142.6">GND</text>
<text x="188.9" y="139.3">MAX6675</text>
<text x="36.1" y="145.6">GND</text>
<text x="69.1" y="146.9">GND</text>
<text x="80.3" y="146.9">PWR_FLAG</text>
<text x="132.6" y="146.4">GND</text>
<text x="161.4" y="149.5">J5</text>
<text x="179.3" y="144.4">N.C.</text>
<text x="179.3" y="149.5">T-</text>
<text x="187.6" y="145.1" transform="rotate(-90 187.6 145.1)">VCC</text>
<text x="191.3" y="146.9">SO</text>
<text x="45.6" y="155.8">U2</text>
<text x="80.9" y="155.8">J2</text>
<text x="132" y="155.8">+12V</text>
<text x="156.6" y="152">Type-K</text>
<text x="179.3" y="153.3">T+</text>
<text x="187.6" y="156" transform="rotate(-90 187.6 156)">GND</text>
<text x="190.1" y="154.5">SCK</text>
<text x="191.4" y="150.7">CS</text>
<text x="27.9" y="158.3">+5V</text>
<text x="41" y="158.3">LP2981-3.3</text>
<text x="126.9" y="159.6">D1</text>
<text x="189.2" y="160.9">GND</text>
<text x="21.9" y="165.7">10uF</text>
<text x="39.6" y="162.2">VIN</text>
<text x="39.6" y="164.7">ON/~{OFF}</text>
<text x="49.4" y="162.2">VOUT</text>
<text x="51.6" y="164.7">NC</text>
<text x="84" y="168">RGB TFT Display</text>
<text x="123.8" y="162.2">1N4148W</text>
<text x="143.5" y="166">FAN(s)</text>
<text x="23.6" y="171.6">GND</text>
<text x="24.9" y="169">C13</text>
<text x="47.9" y="168.7" transform="rotate(-90 47.9 168.7)">GND</text>
<text x="63.2" y="173.6">GND</text>
<text x="143.5" y="168.5">J3</text>
<text x="161.3" y="169.8">H1</text>
<text x="161.3" y="172.3">TFT</text>
<text x="170.2" y="169.8">H2</text>
<text x="170.2" y="172.3">TFT</text>
<text x="39.5" y="178.7">R10</text>
<text x="48.3" y="174.3">GND</text>
<text x="127" y="177.4">AO3400A</text>
<text x="127" y="174.9">Q1</text>
<text x="161.3" y="176.1">H3</text>
<text x="161.3" y="178.7">TFT</text>
<text x="170.2" y="176.1">H4</text>
<text x="170.2" y="178.7">TFT</text>
<text x="38.3" y="185.8">GND</text>
<text x="39.6" y="180.9">100K</text>
<text x="69.6" y="182.7">10uF</text>
<text x="77.5" y="183">C1</text>
<text x="108.1" y="180.9">10K</text>
<text x="116.2" y="180.9">R5</text>
<text x="161.3" y="182.5">H5</text>
<text x="161.3" y="185">PCB</text>
<text x="170.2" y="182.5">H6</text>
<text x="170.2" y="185">PCB</text>
<text x="77.7" y="186">GND</text>
<text x="125.2" y="186.8">GND</text>
</g>
<g font-size="1.8" fill="#a90000">
<text x="217.7" y="63.2">1</text>
<text x="229.6" y="61" transform="rotate(-90 229.6 61)">15</text>
<text x="232.2" y="61" transform="rotate(-90 232.2 61)">16</text>
<text x="245.1" y="65.8">28</text>
<text x="49.3" y="71.8" transform="rotate(-90 49.3 71.8)">5</text>
<text x="217.7" y="68.3">2</text>
<text x="217.7" y="70.9">3</text>
<text x="245.1" y="68.3">19</text>
<text x="245.1" y="70.9">27</text>
<text x="114" y="76.9" transform="rotate(-90 114 76.9)">5</text>
<text x="245.1" y="73.4">20</text>
<text x="245.1" y="75.9">23</text>
<text x="34.9" y="78.5">4</text>
<text x="55.2" y="78.5">2</text>
<text x="76.8" y="83.6">A</text>
<text x="88.9" y="83.6">S1</text>
<text x="107.2" y="83.6">2</text>
<text x="127.6" y="83.6">4</text>
<text x="245.1" y="78.5">12</text>
<text x="245.1" y="81">13</text>
<text x="245.1" y="83.6">11</text>
<text x="49.3" y="87.1" transform="rotate(-90 49.3 87.1)">3</text>
<text x="76.7" y="86.1">C</text>
<text x="76.7" y="88.6">B</text>
<text x="88.9" y="88.6">S2</text>
<text x="245.1" y="86.1">18</text>
<text x="245.1" y="88.6">21</text>
<text x="114" y="92.1" transform="rotate(-90 114 92.1)">3</text>
<text x="245.1" y="91.2">22</text>
<text x="245.1" y="93.7">24</text>
<text x="245.1" y="96.3">25</text>
<text x="245.1" y="98.8">26</text>
<text x="245.1" y="101.3">29</text>
<text x="245.1" y="103.9">30</text>
<text x="245.7" y="106.4">8</text>
<text x="245.1" y="111.5">10</text>
<text x="245.7" y="109">9</text>
<text x="245.7" y="114">6</text>
<text x="245.7" y="116.6">7</text>
<text x="245.7" y="119.1">4</text>
<text x="245.7" y="121.7">5</text>
<text x="64.1" y="129.3">3</text>
<text x="76.8" y="129.3">2</text>
<text x="139.6" y="130.6">2</text>
<text x="229.6" y="129.6" transform="rotate(-90 229.6 129.6)">14</text>
<text x="232.2" y="129.6" transform="rotate(-90 232.2 129.6)">17</text>
<text x="34.2" y="135.6">1</text>
<text x="70.9" y="136.6" transform="rotate(-90 70.9 136.6)">1</text>
<text x="130.6" y="135.3" transform="rotate(-90 130.6 135.3)">3</text>
<text x="139.6" y="133.1">1</text>
<text x="34.2" y="138.2">2</text>
<text x="123.8" y="138.2">1</text>
<text x="177.1" y="143.3">8</text>
<text x="186.4" y="140.4" transform="rotate(-90 186.4 140.4)">4</text>
<text x="168.8" y="148.3">1</text>
<text x="177.1" y="148.3">2</text>
<text x="194.9" y="145.8">7</text>
<text x="194.9" y="149.6">6</text>
<text x="168.8" y="150.9">2</text>
<text x="177.1" y="152.1">3</text>
<text x="194.9" y="153.4">5</text>
<text x="37.4" y="161">1</text>
<text x="55.2" y="161">5</text>
<text x="78.7" y="159.8">7</text>
<text x="78.7" y="157.2">8</text>
<text x="186.4" y="158.2" transform="rotate(-90 186.4 158.2)">1</text>
<text x="37.4" y="163.6">3</text>
<text x="55.2" y="163.6">4</text>
<text x="78.7" y="167.4">4</text>
<text x="78.7" y="164.8">5</text>
<text x="78.7" y="162.3">6</text>
<text x="137.1" y="167.4">1</text>
<text x="137.1" y="164.8">2</text>
<text x="46.7" y="170.9" transform="rotate(-90 46.7 170.9)">2</text>
<text x="78.7" y="172.5">2</text>
<text x="78.7" y="169.9">3</text>
<text x="122.9" y="172.2" transform="rotate(-90 122.9 172.2)">3</text>
<text x="78.7" y="175">1</text>
<text x="116.1" y="175">1</text>
<text x="122.9" y="179.8" transform="rotate(-90 122.9 179.8)">2</text>
</g>
<g font-size="1.8" fill="#0000c2">
<text x="94" y="130.4">200mA</text>
<text x="20.6" y="137.3">Earth</text>
<text x="27.8" y="136.8">+</text>
<text x="138.3" y="137.5">normal</text>
<text x="146.1" y="137.5">off</text>
<text x="20.6" y="139.3">GND &amp;</text>
<text x="28.4" y="139.3">-</text>
<text x="138.4" y="161.1">400mA</text>
<text x="83.8" y="163.7">2.4&quot;</text>
<text x="83.8" y="165.7">ILI9341</text>
<text x="89" y="163.7">SPI</text>
<text x="93.2" y="163.7">240x320</text>
</g>
</svg>
